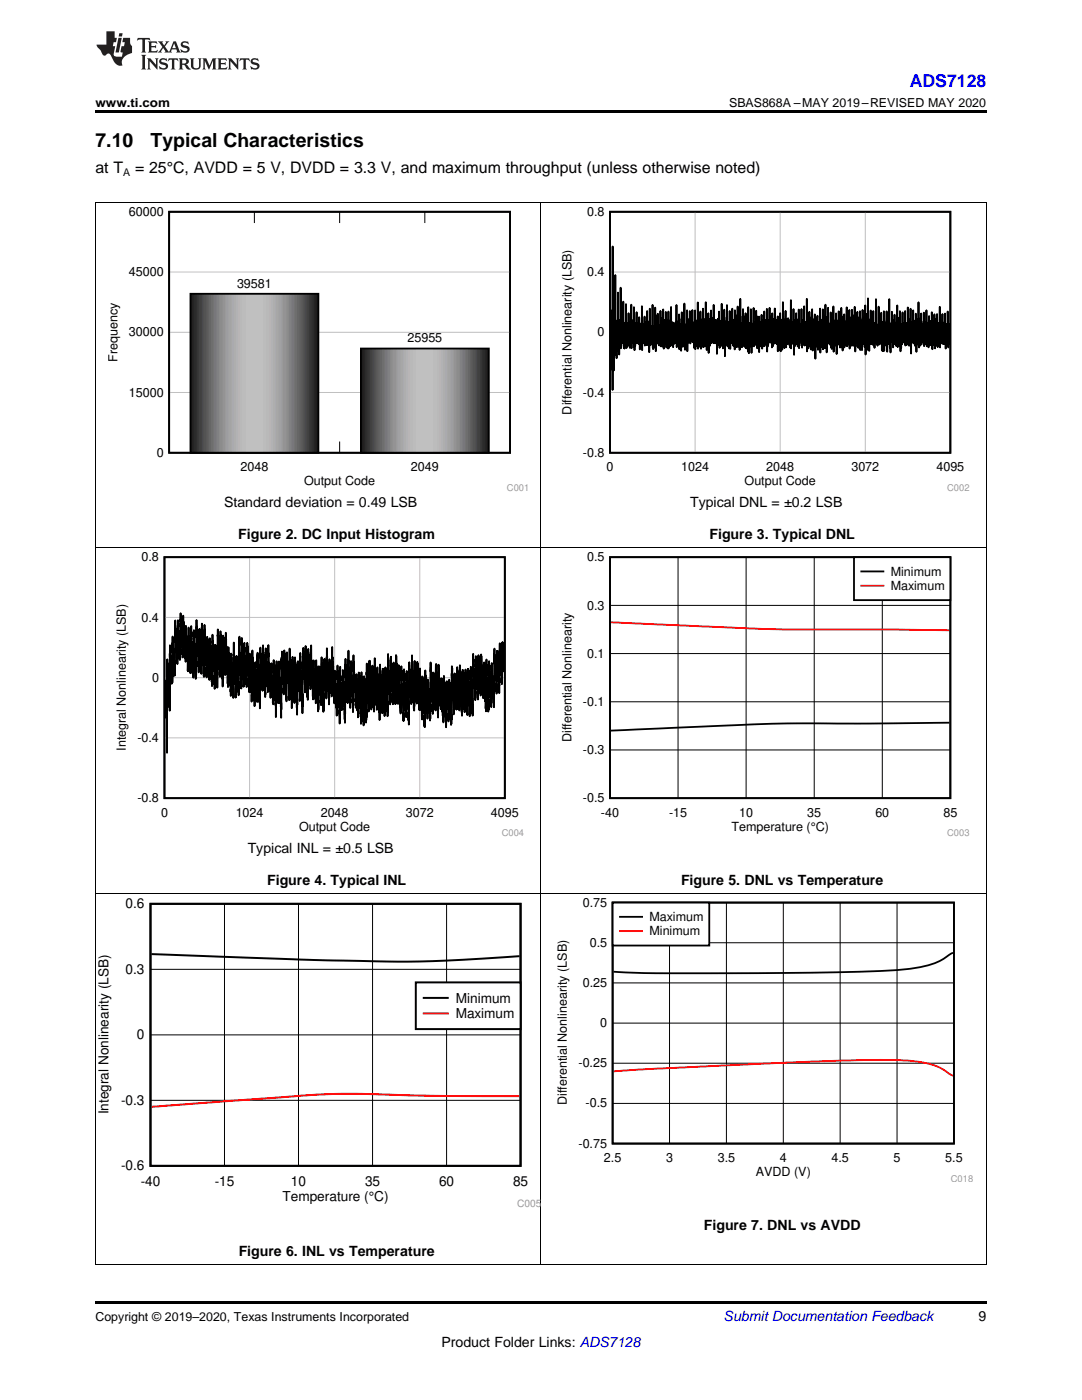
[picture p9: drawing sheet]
<svg xmlns="http://www.w3.org/2000/svg" width="216mm" height="279mm" viewBox="0 0 216 279" stroke-linecap="round" stroke-linejoin="round" font-family="sans-serif">
<path d="M19 259.7h177.8v.5h-177.8z" fill="#000"/>
<path d="M19.1 178.3v74M107.9 178.3v74M196.8 178.3v74M30 193.5h73.9M44.8 180.4v52.3M59.6 180.4v52.3M74.3 180.4v52.3M89.1 180.4v52.3M30 219.6h73.9M30 206.5h73.9M19 252.3h177.8" fill="none" stroke="#000" stroke-width=".2"/>
<path d="M30 180.4h73.9v52.3h-73.9zM30.2 190.4l32.3 1.2a334.4 334.4 0 0 0 41.2-.8" fill="none" stroke="#000" stroke-width=".39"/>
<path d="M103.7 218.8l-22.3-.2a168.3 168.3 0 0 0-27.7 .6l-23.5 1.7" fill="none" stroke="#f00" stroke-width=".39"/>
<path d="M83 196.1h20.9v9.3h-20.9z" fill-rule="evenodd" fill="#fff"/>
<path d="M83 196.1h20.9v9.3h-20.9zM84.6 199.2h4.7" fill="none" stroke="#000" stroke-width=".39"/>
<path d="M84.6 202.2h4.7" fill="none" stroke="#f00" stroke-width=".39"/>
<path d="M122.2 180.1h68.1v48.1h-68.1zM190.2 190.1l-1.4 .9a14 14 0 0 1-7.2 2.3 342 342 0 0 1-30.4 .9h-5.2a328.4 328.4 0 0 1-23.6-.3" fill="none" stroke="#000" stroke-width=".36"/>
<path d="M122.2 196.2h68.2M122.2 188.1h68.2M133.6 180.1v48.1M144.9 180.1v48.1M156.3 180.1v48.1M167.6 180.1v48.1M179 180.1v48.1M122.2 212.2h68.2M122.2 204.2h68.2M122.2 220.2h68.2" fill="none" stroke="#000" stroke-width=".2"/>
<path d="M122.4 213.8l14.6-.8a911.6 911.6 0 0 1 42-1.4 22.1 22.1 0 0 1 8.5 1.5l2.7 1.6" fill="none" stroke="#f00" stroke-width=".36"/>
<path d="M122.2 180.1h19.3v8.6h-19.3z" fill-rule="evenodd" fill="#fff"/>
<path d="M122.2 180.1h19.3v8.6h-19.3zM123.7 183h4.4" fill="none" stroke="#000" stroke-width=".36"/>
<path d="M123.7 185.8h4.4" fill="none" stroke="#f00" stroke-width=".36"/>
<path d="M19.1 109.3v69M107.9 109.3v69M196.8 109.3v69M19 178.2h177.8" fill="none" stroke="#000" stroke-width=".2"/>
<path d="M22.7 110.2h81.9v56.8h-81.9z" fill-rule="evenodd" fill="#fff"/>
<path d="M32.8 111.2h67.9v48.1h-67.9zM121.7 111.2h67.9v48.1h-67.9zM100.6 133.5l-.1 .5-.3-5.8-.1 8.3-.2-5.9-.1 1.7-.1-3.9-.1 9.9-.4-8.4-.1 8.5-.4-7.5v1.6v-3.1l-.1 11.7-.3-6.2-.1 1.3-.1-3.9-.1 8.8-.3-7v1.8l-.1-4-.2 10.1-.3-10.4-.1 10.4-.3-7.3v1.7l-.1-4.2-.2 7.2-.3-6.5v1.5l-.1-3.5v2.5v-2.8l-.1 8.2-.3-6.4v2.1l-.1-3.3v2.3v-2.8l-.1 8.9-.3-5.9v1.6l-.1-.7v.3l-.1-4-.1 8.8-.2-6.2-.1 1.5v-.4v-3l-.1 1.5v-2.6l-.1 12.3-.3-7.3v1.5v-3.9l-.3 9.9v-4.2l-.1 1.9v-3.3v2.9l-.2-6.8-.1 9.2-.3-6.7-.1 2v-.1v-4.3l-.2 8.5-.3-6.5v2.1v-1v.5l-.1-3.5v2.5v-2.2l-.1 8.9-.4-9.4v1.9v-2.6l-.1 9-.2-3.8v2.1l-.1-4.1v1.5l-.2-4.4-.1 8.4v-1.6v1.7l-.1-3.9-.1 2.7-.1-4.8v2.8l-.1-4-.2 8.2-.1-5.8v2.9l-.2-6.7-.1 11.5-.1-1.9v2.1v-3.9l-.1 2.4-.3-7.5-.1 8.3-.1-5v2.4l-.2-5.5-.1 2.2v-1.9l-.1 8.9-.4-10.2-.1 9.3-.3-6.4-.1 1.6v-3.9v1.9l-.1-2-.1 6.1-.2-6-.1 1.8v-3.8l-.1 2.9v-3.7l-.1 10.5-.1-5.6v3.1v-3.8l-.1 2.3-.1-3.5v.5v-3.6l-.2 9.2-.1-5.4-.1 3-.1-4.5v2.6l-.1-3.2v2l-.1-2.1-.1 8.3-.4-10.3v11.3l-.1-.8v1.1l-.1-3.4-.1 1.7v-3.1v.2l-.2-3.6-.1 7.8-.3-7.5v3.4v-4.2l-.1 2.7v-4l-.1 11.3-.4-9.7-.1 2.9v-3.3l-.1 8.6-.1-5.6-.1 3.7-.1-5.2v1.6v-3.3l-.1 3.1v-4.5l-.1 8.3-.3-7.8v2.3l-.1-3.8v1.9v-2.2l-.1 8.3-.3-6.5-.1 2.6v-3.9v2.9l-.1-3.6-.1 9.9v-3.6v3.2l-.3-7.1v1.5v-3.8l-.1 2.6v-3.8l-.1 9.7-.2-6.2-.1 3.1-.1-5.2-.1 12.4-.3-8.8v3.4l-.1-5.1v1.8l-.1-2-.1 9.2v-2.7v2l-.3-6.1v2v-3.8l-.1 2.3v-3.2l-.1 10.3-.4-10.9-.2 9.4-.3-9.7-.2 7.8-.1-4.4v1.9v-2v2.1l-.1-4.5v1.4l-.1-4.1-.1 2.8v-3l-.1 9.8-.1-4.1v2.9v-2.3l-.1 1.9-.2-6.7-.1 8.4v-2.3l-.1 2-.2-7.4-.1 2.5v-4.3l-.1 9.5-.2-4v1.9l-.1-4.6-.1 2.3v-.3v-4.2l-.1 2.7v-3.9l-.1 12.4-.2-8.6-.1 3v-3.9l-.1 2.3v-2.5l-.2 9.7-.2-7.8v2.8l-.1-4.4-.1 8.8-.4-8.9v2l-.1-2.8-.1 11.1-.2-7.8-.1 2v-3.2l-.1 1.9v-3.4l-.1 8.5-.3-7.7v2.2l-.1-3.7v2.9v-4.1l-.2 10.7-.2-7v2.1l-.1-.9v.1v-3.5l-.2 8.8-.1-5.3v3.3l-.1-5-.1 2.6v-5.3l-.1 3.8v-3.8l-.1 10.1-.3-7.3v2.3l-.1-4.6-.2 11.8v-4.8l-.1 3.1-.1-6.1v2.1v-2.8v1.7l-.2-2.5v9.9l-.4-8.9-.1 2.1v-3.8l-.1 10.3-.3-8.8v2.5l-.1-3.9v2.6v-2.7l-.2 9-.1-3.5v2.1l-.2-7.3-.1 6.8-.3-7.1-.1 .8v-.2v-2.7l-.1 1.8v-3.1l-.1 11.3-.2-7.3-.1 1.7-.1-4.6-.1 9.4-.3-8v1.7v-.6l-.1-4.5-.1 10.4-.2-3.2v1.7l-.1-3.9v1.3l-.1-.9v.4v-2.4v1.5v-.3v.2l-.1-3.2-.1 12.8-.3-10.3-.1 1.4v-1.7l-.1 7.8v.1l-.1-2.4v2.5l-.3-8.6-.1 11.3-.5-11.6-.1 10v-3.4l-.1 .1v-.8v2.6l-.3-7.5-.1 6.6v-2.4v2l-.3-8.9-.1 1.8v-3.8l-.1 9.9-.4-7.4-.1 9-.3-8.3-.1 1.9-.1-4.8-.1 10v-3v1.4l-.1-3.1-.1 3.1-.1-5.6v2.8l-.1-3.5v1.8v-1.6l-.2 10.4-.3-9.7v2.6v-3.8l-.1 9.5-.3-6.1-.1 2.5-.1-4.2-.1 9.1-.4-10.2-.1 8.6-.2-4.6-.1 1.2v-2.8v2.3l-.1-2.9v2.1v-3.9l-.1 7.8-.3-7.8-.1 1.8v-4.8l-.2 8.8-.1-4.4v2.2l-.2-4.8-.1 2v-.3v-2.8l-.1 10.2-.3-8v2l-.1-4.8-.1 9.3-.3-7.1-.1 2.4v-4.2v3l-.1-2.8v12.8l-.1-3.9v2.2l-.3-8.5-.1 1.4v-3.2l-.1 9.6-.1-5.8-.1 3.1-.1-5.3-.1 2.8v-2.6l-.1 10.5-.1-5.6-.1 2.3-.2-8.1-.1 9.1-.1-4.4-.1 2.4-.2-7.2-.2 10.2-.3-7.9v1.8l-.1-5.8-.1 10.3v-3.4l-.1 2.2v-3.5v1.2l-.1-2v2.1l-.2-6.1-.1 9.8-.5-10.2-.1 8.8-.3-6.2v1.6v-4l-.2 13.3-.3-8.1v1.8l-.1-4.8v2.2v-2.4l-.2 8.3-.2-6.3-.1 2.8v-4.8l-.2 11.1-.3-10.9-.1 2.2v-2.7l-.1 8.9-.1-4.6-.1 3v-4.2l-.1 1.9-.1-4.3-.1 6.9-.1-4.5-.1 2.5-.2-8.6-.1 9.4-.4-6.1v1.6l-.1-4.2-.1 9.7-.3-7.2v1.8v-3.5l-.1 2.7v-4.1l-.1 9.1-.1-4.2-.1 2.2v-4.3l-.1 3.3-.1-5.7-.1 12.2-.5-10.8v2.6v-2.9v9.1l-.1-2.1v2.8l-.1-4.1-.1 2.5-.1-4.8v1.7v-3.3l-.2 8.8-.4-9.7v1.9v-3.3l-.2 10.2-.2-6.9-.1 2.2v-3.8l-.1 2.3v-3.4l-.1 7.7-.3-9.1v3.2v-3.8l-.2 8.7-.3-6.2v1.8l-.1-4.4-.2 8.8v-4.2l-.1 2.6-.2-6.5v2.1l-.1-3.8-.1 10.1-.2-7.1-.1 .7v-.4v-3.5l-.2 11.7v-2.6v-.1l-.1 2v-2.9v1.4l-.1-2.8v2.7l-.2-5.6-.2 8.3v-3.7l-.1 1-.2-7.5v2.6v-3.4l-.1 11.1-.4-8.2-.1 2.3v-3v8.5l-.1-4v2l-.4-6.6v1.2v-2.3l-.1 7.9-.4-10.8-.2 8.4v-3.2l-.1 1.9-.3-6.6-.1 10.2v-3.2v1.7l-.4-9.5-.1 9.1-.3-5.6v1.8v-3.8l-.1 2.9v-4.8l-.1 11.6-.1-3.1v2.3l-.2-6.7-.1 2.8v-3.8l-.1 2.6v-2.6l-.1 8.8-.4-10.8-.1 10.2-.2-3.5v1.3l-.1-6v3.4v-.4l-.1-3.8v2.6v-3.1l-.1 8.3-.3-6.4-.1 1.5v-3.3v2.7l-.1-3.1-.1 8.1v-1.9v1.7l-.4-10.3-.1 10.4-.1-4.5v2.1l-.3-8.2-.1 10-.3-6.6v1.4l-.1-3.7-.1 8.6-.4-9.1-.1 2.2v-3.6l-.1 11.8-.4-9.8-.1 9.6-.4-10.4-.2 9.5-.2-5.8-.1 2-.1-5.4-.1 8.8-.3-7.3-.1 1.4v-3.2l-.1 7.2-.2-4.7v1.7l-.1-3.7v1.7l-.1-4.2-.1 8.3-.1-1.7v1.1v-3.6l-.1 2.1-.1-3.7-.1 1.6v-.3l-.1-4.3-.1 9.2-.1-4.1-.1 2.2v-.2l-.1-3.6v1.7l-.1-3.8-.1 8.7v-3l-.1 2.2-.2-5.5v2l-.1-2.8v1.6v-3.2l-.1 11-.2-3.5v3.6l-.1-4.5v.7v-1.7l-.1 2.9-.1-5.3v9.2v-1.7l-.1 1.8v-1.9v2.1l-.1-3.7-.1 3.3-.1-5.3v3.1l-.1-5.1v13l-.1-4.1v.9v-2.4l-.1 2.6-.1-4.3v6.5l-.1-7.9v5.2l-.1-6.7-.1 18.6v-11.5v2.2l-.1-2.6v3.6l-.1-4.8v6.1l-.1-7.4v1.9v-1.5M189.5 144.2l-13.4 .2a528 528 0 0 0-28.1 .3l-26.1 1.1" fill="none" stroke="#000" stroke-width=".36"/>
<path d="M49.8 111.2v48.1M66.8 111.2v48.1M83.8 111.2v48.1M32.8 135.3h67.9M32.8 123.2h67.9M32.8 147.3h67.9" fill="none" stroke="#c0c0c0" stroke-width=".2"/>
<path d="M135.3 111.2v48.1M148.9 111.2v48.1M162.5 111.2v48.1M176.1 111.2v48.1M121.7 130.4h67.9M121.7 120.8h67.9M121.7 149.7h67.9M121.7 140.1h67.9" fill="none" stroke="#000" stroke-width=".2"/>
<path d="M121.9 124.2l14.9 .7a468.2 468.2 0 0 0 36.7 .7l16 .2" fill="none" stroke="#f00" stroke-width=".36"/>
<path d="M170.4 111.2h19.2v8.6h-19.2z" fill-rule="evenodd" fill="#fff"/>
<path d="M170.4 111.2h19.2v8.6h-19.2zM171.9 114h4.4" fill="none" stroke="#000" stroke-width=".36"/>
<path d="M171.9 116.9h4.4" fill="none" stroke="#f00" stroke-width=".36"/>
<path d="M19.1 40.4v69M107.9 40.4v69M196.8 40.4v69M19 109.3h177.8" fill="none" stroke="#000" stroke-width=".2"/>
<path d="M21.5 41.2h83.8v56.9h-83.8z" fill-rule="evenodd" fill="#fff"/>
<path d="M33.8 42.3h68v48.1h-68z" fill="none" stroke="#000" stroke-width=".36"/>
<path d="M50.8 42.3v2.2M67.8 42.3v2.2M84.8 42.3v2.2M50.8 88.1v2.3M67.8 88.1v2.3M84.8 88.1v2.3" fill="none" stroke="#000" stroke-width=".2"/>
<path d="M33.8 54.3h68M33.8 78.3h68M33.8 66.3h68" fill="none" stroke="#c0c0c0" stroke-width=".2"/>
<path d="M38 58.6h25.5v31.8h-25.5z" fill-rule="evenodd" fill="#161616"/>
<path d="M38.2 58.6h25.2v31.8h-25.2z" fill-rule="evenodd" fill="#1a1a1a"/>
<path d="M38.3 58.6h24.9v31.8h-24.9z" fill-rule="evenodd" fill="#1d1d1d"/>
<path d="M38.5 58.6h24.5v31.8h-24.5z" fill-rule="evenodd" fill="#212121"/>
<path d="M38.7 58.6h24.2v31.8h-24.2z" fill-rule="evenodd" fill="#242424"/>
<path d="M38.8 58.6h23.9v31.8h-23.9z" fill-rule="evenodd" fill="#272727"/>
<path d="M39 58.6h23.5v31.8h-23.5z" fill-rule="evenodd" fill="#2b2b2b"/>
<path d="M39.1 58.6h23.3v31.8h-23.3z" fill-rule="evenodd" fill="#2e2e2e"/>
<path d="M39.3 58.6h22.9v31.8h-22.9z" fill-rule="evenodd" fill="#323232"/>
<path d="M39.5 58.6h22.6v31.8h-22.6z" fill-rule="evenodd" fill="#353535"/>
<path d="M39.6 58.6h22.3v31.8h-22.3z" fill-rule="evenodd" fill="#393939"/>
<path d="M39.8 58.6h21.9v31.8h-21.9z" fill-rule="evenodd" fill="#3c3c3c"/>
<path d="M40 58.6h21.6v31.8h-21.6z" fill-rule="evenodd" fill="#404040"/>
<path d="M40.1 58.6h21.3v31.8h-21.3z" fill-rule="evenodd" fill="#434343"/>
<path d="M40.3 58.6h20.9v31.8h-20.9z" fill-rule="evenodd" fill="#474747"/>
<path d="M40.5 58.6h20.5v31.8h-20.5z" fill-rule="evenodd" fill="#4a4a4a"/>
<path d="M40.7 58.6h20.2v31.8h-20.2z" fill-rule="evenodd" fill="#4d4d4d"/>
<path d="M40.8 58.6h19.9v31.8h-19.9z" fill-rule="evenodd" fill="#515151"/>
<path d="M41 58.6h19.5v31.8h-19.5z" fill-rule="evenodd" fill="#545454"/>
<path d="M41.2 58.6h19.2v31.8h-19.2z" fill-rule="evenodd" fill="#585858"/>
<path d="M41.4 58.6h18.8v31.8h-18.8z" fill-rule="evenodd" fill="#5b5b5b"/>
<path d="M41.5 58.6h18.5v31.8h-18.5z" fill-rule="evenodd" fill="#5f5f5f"/>
<path d="M41.7 58.6h18.1v31.8h-18.1z" fill-rule="evenodd" fill="#626262"/>
<path d="M41.9 58.6h17.7v31.8h-17.7z" fill-rule="evenodd" fill="#666"/>
<path d="M42.1 58.6h17.4v31.8h-17.4z" fill-rule="evenodd" fill="#696969"/>
<path d="M42.3 58.6h17v31.8h-17z" fill-rule="evenodd" fill="#6d6d6d"/>
<path d="M42.5 58.6h16.6v31.8h-16.6z" fill-rule="evenodd" fill="#707070"/>
<path d="M42.6 58.6h16.3v31.8h-16.3z" fill-rule="evenodd" fill="#737373"/>
<path d="M42.8 58.6h15.9v31.8h-15.9z" fill-rule="evenodd" fill="#777"/>
<path d="M43 58.6h15.5v31.8h-15.5z" fill-rule="evenodd" fill="#7a7a7a"/>
<path d="M43.2 58.6h15.1v31.8h-15.1z" fill-rule="evenodd" fill="#7e7e7e"/>
<path d="M43.4 58.6h14.7v31.8h-14.7z" fill-rule="evenodd" fill="#818181"/>
<path d="M43.6 58.6h14.3v31.8h-14.3z" fill-rule="evenodd" fill="#858585"/>
<path d="M43.9 58.6h13.8v31.8h-13.8z" fill-rule="evenodd" fill="#888"/>
<path d="M44.1 58.6h13.4v31.8h-13.4z" fill-rule="evenodd" fill="#8c8c8c"/>
<path d="M44.3 58.6h12.9v31.8h-12.9z" fill-rule="evenodd" fill="#8f8f8f"/>
<path d="M44.5 58.6h12.5v31.8h-12.5z" fill-rule="evenodd" fill="#939393"/>
<path d="M44.8 58.6h12v31.8h-12z" fill-rule="evenodd" fill="#969696"/>
<path d="M45 58.6h11.5v31.8h-11.5z" fill-rule="evenodd" fill="#999"/>
<path d="M45.3 58.6h11v31.8h-11z" fill-rule="evenodd" fill="#9d9d9d"/>
<path d="M45.5 58.6h10.5v31.8h-10.5z" fill-rule="evenodd" fill="#a0a0a0"/>
<path d="M45.8 58.6h9.9v31.8h-9.9z" fill-rule="evenodd" fill="#a4a4a4"/>
<path d="M46.1 58.6h9.3v31.8h-9.3z" fill-rule="evenodd" fill="#a7a7a7"/>
<path d="M46.4 58.6h8.7v31.8h-8.7z" fill-rule="evenodd" fill="#ababab"/>
<path d="M46.7 58.6h8.1v31.8h-8.1z" fill-rule="evenodd" fill="#aeaeae"/>
<path d="M47.1 58.6h7.3v31.8h-7.3z" fill-rule="evenodd" fill="#b2b2b2"/>
<path d="M47.5 58.6h6.5v31.8h-6.5z" fill-rule="evenodd" fill="#b5b5b5"/>
<path d="M47.9 58.6h5.7v31.8h-5.7z" fill-rule="evenodd" fill="#b9b9b9"/>
<path d="M48.5 58.6h4.6v31.8h-4.6z" fill-rule="evenodd" fill="#bcbcbc"/>
<path d="M49.1 58.6h3.3v31.8h-3.3z" fill-rule="evenodd" fill="#c0c0c0"/>
<path d="M38 58.6h25.5v31.8h-25.5z" fill="none" stroke="#000" stroke-width=".36"/>
<path d="M72 69.6h25.5v20.8h-25.5z" fill-rule="evenodd" fill="#161616"/>
<path d="M72.2 69.6h25.2v20.8h-25.2z" fill-rule="evenodd" fill="#1a1a1a"/>
<path d="M72.3 69.6h24.9v20.8h-24.9z" fill-rule="evenodd" fill="#1d1d1d"/>
<path d="M72.5 69.6h24.6v20.8h-24.6z" fill-rule="evenodd" fill="#212121"/>
<path d="M72.7 69.6h24.2v20.8h-24.2z" fill-rule="evenodd" fill="#242424"/>
<path d="M72.8 69.6h23.9v20.8h-23.9z" fill-rule="evenodd" fill="#272727"/>
<path d="M73 69.6h23.6v20.8h-23.6z" fill-rule="evenodd" fill="#2b2b2b"/>
<path d="M73.2 69.6h23.2v20.8h-23.2z" fill-rule="evenodd" fill="#2e2e2e"/>
<path d="M73.3 69.6h22.9v20.8h-22.9z" fill-rule="evenodd" fill="#323232"/>
<path d="M73.5 69.6h22.6v20.8h-22.6z" fill-rule="evenodd" fill="#353535"/>
<path d="M73.7 69.6h22.2v20.8h-22.2z" fill-rule="evenodd" fill="#393939"/>
<path d="M73.8 69.6h21.9v20.8h-21.9z" fill-rule="evenodd" fill="#3c3c3c"/>
<path d="M74 69.6h21.6v20.8h-21.6z" fill-rule="evenodd" fill="#404040"/>
<path d="M74.1 69.6h21.3v20.8h-21.3z" fill-rule="evenodd" fill="#434343"/>
<path d="M74.3 69.6h20.9v20.8h-20.9z" fill-rule="evenodd" fill="#474747"/>
<path d="M74.5 69.6h20.6v20.8h-20.6z" fill-rule="evenodd" fill="#4a4a4a"/>
<path d="M74.7 69.6h20.2v20.8h-20.2z" fill-rule="evenodd" fill="#4d4d4d"/>
<path d="M74.8 69.6h19.9v20.8h-19.9z" fill-rule="evenodd" fill="#515151"/>
<path d="M75 69.6h19.5v20.8h-19.5z" fill-rule="evenodd" fill="#545454"/>
<path d="M75.2 69.6h19.2v20.8h-19.2z" fill-rule="evenodd" fill="#585858"/>
<path d="M75.4 69.6h18.8v20.8h-18.8z" fill-rule="evenodd" fill="#5b5b5b"/>
<path d="M75.5 69.6h18.5v20.8h-18.5z" fill-rule="evenodd" fill="#5f5f5f"/>
<path d="M75.7 69.6h18.1v20.8h-18.1z" fill-rule="evenodd" fill="#626262"/>
<path d="M75.9 69.6h17.8v20.8h-17.8z" fill-rule="evenodd" fill="#666"/>
<path d="M76.1 69.6h17.4v20.8h-17.4z" fill-rule="evenodd" fill="#696969"/>
<path d="M76.3 69.6h17v20.8h-17z" fill-rule="evenodd" fill="#6d6d6d"/>
<path d="M76.5 69.6h16.6v20.8h-16.6z" fill-rule="evenodd" fill="#707070"/>
<path d="M76.6 69.6h16.3v20.8h-16.3z" fill-rule="evenodd" fill="#737373"/>
<path d="M76.8 69.6h15.9v20.8h-15.9z" fill-rule="evenodd" fill="#777"/>
<path d="M77 69.6h15.5v20.8h-15.5z" fill-rule="evenodd" fill="#7a7a7a"/>
<path d="M77.2 69.6h15.1v20.8h-15.1z" fill-rule="evenodd" fill="#7e7e7e"/>
<path d="M77.4 69.6h14.7v20.8h-14.7z" fill-rule="evenodd" fill="#818181"/>
<path d="M77.7 69.6h14.2v20.8h-14.2z" fill-rule="evenodd" fill="#858585"/>
<path d="M77.9 69.6h13.8v20.8h-13.8z" fill-rule="evenodd" fill="#888"/>
<path d="M78.1 69.6h13.4v20.8h-13.4z" fill-rule="evenodd" fill="#8c8c8c"/>
<path d="M78.3 69.6h12.9v20.8h-12.9z" fill-rule="evenodd" fill="#8f8f8f"/>
<path d="M78.5 69.6h12.5v20.8h-12.5z" fill-rule="evenodd" fill="#939393"/>
<path d="M78.8 69.6h12v20.8h-12z" fill-rule="evenodd" fill="#969696"/>
<path d="M79 69.6h11.5v20.8h-11.5z" fill-rule="evenodd" fill="#999"/>
<path d="M79.3 69.6h11v20.8h-11z" fill-rule="evenodd" fill="#9d9d9d"/>
<path d="M79.5 69.6h10.5v20.8h-10.5z" fill-rule="evenodd" fill="#a0a0a0"/>
<path d="M79.8 69.6h9.9v20.8h-9.9z" fill-rule="evenodd" fill="#a4a4a4"/>
<path d="M80.1 69.6h9.3v20.8h-9.3z" fill-rule="evenodd" fill="#a7a7a7"/>
<path d="M80.4 69.6h8.7v20.8h-8.7z" fill-rule="evenodd" fill="#ababab"/>
<path d="M80.8 69.6h8v20.8h-8z" fill-rule="evenodd" fill="#aeaeae"/>
<path d="M81.1 69.6h7.3v20.8h-7.3z" fill-rule="evenodd" fill="#b2b2b2"/>
<path d="M81.5 69.6h6.5v20.8h-6.5z" fill-rule="evenodd" fill="#b5b5b5"/>
<path d="M81.9 69.6h5.7v20.8h-5.7z" fill-rule="evenodd" fill="#b9b9b9"/>
<path d="M82.5 69.6h4.6v20.8h-4.6z" fill-rule="evenodd" fill="#bcbcbc"/>
<path d="M83.1 69.6h3.3v20.8h-3.3z" fill-rule="evenodd" fill="#c0c0c0"/>
<path d="M33.8 42.3h68v48.1h-68zM72 69.6h25.5v20.8h-25.5z" fill="none" stroke="#000" stroke-width=".36"/>
<path d="M111.6 41.2h81.9v56.9h-81.9z" fill-rule="evenodd" fill="#fff"/>
<path d="M121.7 42.3h67.9v48.1h-67.9zM189.5 65.8l-.1 2.6v-3.8v4l-.1-3.6-.1 4.3-.1-7.1-.1 6.7-.1-4.3v4.2l-.1-4-.1 4.8-.1-7-.1 4.9v-2.2v2.4l-.1-2.5v2.5v-2.7l-.1 3.6-.1-4v4.1l-.1-6-.1 4.8v-2.6l-.2 3.6-.1-3-.1 2.9v-3.4v4.3l-.1-8.1v6.8l-.1-3.6v4l-.1-3.9-.1 4.2v-3.1v1.9l-.1-1.8v3.6l-.1-6.6-.1 6v-3.4l-.1 3.7v-5.3l-.1 5.1v-4.6l-.1 5.3-.1-6.8-.1 5.6v-3.6l-.1 4-.1-4.6v4v-1.8v2.6l-.1-4v4.8l-.2-7.4v6.2l-.2-4.5v4.9v-3.9v3.8l-.1-4.2-.1 4.2-.1-5.7-.1 6.2-.1-4.9-.1 4.5-.1-4.1v3.3l-.1-3v4v-7.2l-.1 6.3v-3.3l-.1 3-.1-2.9v3.7l-.1-4.5-.1 4.9-.1-6.7-.1 5.9-.1-3.3v3.2l-.1-2.3v1.5v-2.7l-.1 4.1-.1-6.2-.1 5.3-.1-2.6v3.3v-3.9v4.3l-.1-4-.1 4.3-.1-9-.1 8.2v-3.9l-.1 3.9-.1-3.1v3.3l-.1-3.6v5.1l-.2-7.6-.1 6.5-.1-5.1v4.7l-.1-3.4-.1 2.8v-3v3.1l-.1-6.3-.1 6.5-.1-3.7-.1 3.5v-2.1v1.1v-2.9l-.1 6.3-.1-9-.1 6.4-.1-3.6v4.3v-4.9l-.1 5.2-.1-4.8-.1 4.3-.1-7.1v5.6v-2.1l-.1 3.1v-3.6l-.1 4.4v-4.1v3l-.1-2.2-.1 3.2v-3.4v3.7l-.1-6.9v6.1l-.1-3.8-.1 3.9v-3.2v3.3l-.1-3.1-.1 2.8v-2.9l-.1 2.8v-5.7l-.1 5.7v-3v3.7l-.1-4-.1 4.8-.1-4.8v1.3v-.5v4.6l-.1-8-.1 6.2v-3.6l-.2 4.3v-5.6v4.4v.1l-.1-2.7v3.9v-4.8l-.1 4.9-.1-8.2-.1 7.6v-4.2l-.1 4.6v-4v3.5l-.1-3.1-.1 2.6v-1.8v1v-2.8v4.3l-.1-5.9-.1 4.6v-2v2.6l-.1-4.1-.1 5.4-.1-4.4-.1 3.3v-4.4v3.9v-5.5l-.1 5.8v-2.7l-.1 2.7-.1-1.9v4.2l-.1-5.8v4.9l-.1-4.6v2.7l-.1-7.8v6.8v-1.8l-.1 3.1v-2.6l-.1 3.4v-4.8v4.7l-.1-3.4v3.1l-.1-3v5l-.1-8.1-.1 6.1-.1-3.2v3.5l-.2-3.8v4.4l-.1-4.8v5.7v-7.9l-.1 7.3-.1-5.1v5.8v-5.2l-.1 3.9v-3.3v1.8l-.1-1.4v4.1l-.2-7.6v5.4v-2.8l-.1 3.5v-5l-.1 4.9v-4.2l-.1 4.5v-3.7l-.1 3.6v-3.4v2.8l-.1-6.8-.1 7v-3.3v3.3l-.1-3.2v4v-3.8l-.1 3.1-.1-3.1v3.4v-3.4l-.1 3v-8.5v7.4l-.1-1.9v2.4v-2.8l-.1 3.2-.1-2.4v3.8l-.1-3.8v3.3l-.1-4.5v3v-1.6v1.4v-5.1l-.2 6.7-.1-4.8v4.3l-.1-5.4v5.5v-3.8l-.1 4-.1-6.6v6.7l-.1-4.7v4.5l-.1-4.3-.1 5.8v-4.3v-.3v2.6v-2.6l-.1 2.9v-3.9l-.1 4.7v-4.5v3.9v-9l-.1 8.6v-3.8l-.1 5.1v-6.7l-.1 7.2v-4.5l-.1 2.6v-.1v-3.9l-.1 6.8-.1-9.9-.1 8.4-.1-4.8v4.2l-.1-3.4v2.8v-4.2l-.1 4.7-.1-6.7-.1 8-.1-4.8v3.6l-.1-3.5v3.2v-4l-.1 3.9v-4.5v6.1l-.1-7.8-.1 7.4-.1-4.8-.1 3.7-.1-3.5v4.5v-5.7l-.1 5.5v-7l-.1 6v-3.3l-.1 3.4v-4.5l-.1 4.5v-4.4l-.1 4.4v-3.1v4.9l-.2-8.9-.1 7.8-.1-4.9v4.3l-.1-3v2.8v-5.3l-.1 6v-4.3v3.7l-.1-6.5-.1 7.2-.1-5.7v4.6v-2.7l-.1 3.1-.1-3.6v3.9v-4l-.1 5v-7.7v5.6l-.1-2.5v2.6l-.1-2.6-.1 3.3-.1-2.7v.5v2.9v-3.4l-.1 .1v3.4v-7.8l-.1 5.9v-1.7v1.8l-.1-2.8v3.5v-3.8l-.1 4.8v-3.1l-.1 1.6-.1-2v3.8v-6.6l-.2 6.1-.1-4.6-.1 5.8v-4.9v2.6l-.1-3.6-.1 5.2v-7.9l-.1 7.1-.1-4.8-.1 5.7v-3.6l-.1 2.6v-3.1v2.8l-.1-2.8v1.5v-4.7l-.2 6.7v-4l-.1 3.4-.1-3.3v3.4v-4.4l-.1 6.8-.1-8.2v5.4l-.1-2.8v3.7l-.1-3.8v4.1l-.1-4.6-.1 3.9v-4.4l-.1 6.2v-9l-.1 7.8v-4.6v4.1l-.1-3.3v1.5v-2.1v3.9l-.1-4.1v5.2l-.1-5.5v5.2l-.1-7-.2 6.5v-4.2l-.1 3.3v-3.1l-.1 2.7v-2.5v3.3l-.1-3.4v3.7l-.1-7.2v6.1v-3.2l-.2 5.4v-5.8v6.4l-.1-5.6v3.8l-.1-4.2v4.8l-.1-5.8v4.5v-7l-.1 8.7v-4.6l-.1 3.8v-4.3l-.1 4-.1-3.6v4.8l-.1-4.6v4.7v-8l-.1 6.9v-4.9v5.1v-3.9l-.1 4.1-.1-4.3-.1 4.6-.1-4.5v5.6l-.1-8.8v6v-2.6v2.7l-.1-3.1-.1 3.6v-3.4v4.7l-.1-5.2-.1 5.5-.1-6.8-.1 5.4-.1-4.8v5.4v-4.8l-.1 3.9-.1-3.8v7.3l-.1-8.9v4.2l-.1-2.1v3.2v-4.3l-.1 4.7-.1-3.7-.1 4.2v-3.6v1.2v-1v4.5l-.1-8.3-.2 7.3v-4.2l-.1 5v-5.5l-.1 4.8v-4l-.1 2.8-.1-2.7v1.9v-4.9v6.6l-.2-4.4v5.1l-.1-6.5v5.1l-.1-3-.1 5v-10.5l-.1 9.4-.1-3.8v3.2v-3.3l-.1 3.1v-1.9l-.1 1.7v-3.7l-.1 4.7v-7.9l-.2 7.2-.1-3.6v4.1v-3.3l-.1 2v-1.6l-.1 3.5-.1-7.7v5.9l-.1-1.8v2.3l-.1-3.5-.2 4.4v-4.1l-.1 4.6v-7.7l-.1 7-.1-3.3v3.6v-5.3l-.1 4.9v-3.5v1.9l-.1-2.1v3.3l-.1-3.4v3.1v-5.5l-.2 6.3-.1-4.4v4.7l-.1-4.6v6.3l-.2-9.1v5.6l-.1-2.2v3.2l-.1-3.5v2.8l-.1-.4v.1v-3v4.3v-3.6l-.1 3.7v-3.9v4.7l-.1-6.9v6.3v-9l-.1 9.5-.1-4.5-.1 4v-3.8l-.1 3.3-.1-4.9-.2 3.9v-3.3v4.4l-.1-3.6v3.8l-.1-4.6v5.2l-.1-3.6v3.5l-.1-7.2v7l-.1-3.8-.1 4.3v-5.4v4l-.1-4.3-.1 4.7v-3.9v3.6l-.1-7.9-.1 9.5-.1-6v4.1l-.1-2.5v1.9v-.2v-3l-.1 6-.1-7.6-.1 6.3v-6v5.9l-.1-3.7v4.9l-.1-5.8-.1 4.9-.1-3.8v4.9v-7l-.1 4.2-.1-2.4v3.8v-4.3v2.9l-.1 .3v-2.7l-.1 2.7v-3.5l-.1 4.4-.1-6.9-.1 6.3v-2.7v3.3v-3.6l-.2 3.2v-3.4v4.2l-.1-3.4v3.5v-3.9l-.1 4.1v-6.7l-.1 6.8-.1-4.5v3.3v-4.9l-.1 4.9v-1.8v1.9l-.1-4.1v4.3l-.1-4v3v-2.3v2v-5.7l-.1 6.5v-4.1l-.1 3.7v.4l-.1-2.5v3.5l-.1-4.3v3.2v-3l-.1 4.4v-4.1v5.1l-.1-8.6v7.1l-.1-3.4v2.5l-.1-2.7v3.3v-3.9l-.1 3.3v-3.9v4.5v-3.6l-.1 3.8v-3.5v.4v3.6l-.1-6.9-.1 6.9-.1-5.2-.1 4.9-.1-4.1v2v-1.4v4.3l-.1-6.8-.1 5.4v-2.4v-.1l-.1 1.9v-2.2v2.3l-.1-2.6-.1 4.1-.1-5.1v6.2v-7.1v4.6l-.1-4.6-.1 5-.1-3.6v4.8l-.1-5.2v5.3l-.1-6.4v5.8l-.1-6.9-.1 6.1v-2.6v3.3l-.1-4.6-.1 3.8v-3l-.1 2.2v-1.5v2.8v-3.9l-.1 4.5v-7.6l-.1 5.9v-2.8l-.1 3.8v-3.8v3.5l-.1-3-.1 3.3v-3.3v5.3l-.2-8.7-.1 7.4v-3.8l-.1 1.6v-2l-.1 3.4-.1-3.6v5.8l-.1-9.2v8.9l-.1-5v3.3v-3.1l-.1 1.2v-.7v3.7v-6.4l-.1 6.3v-4.7l-.1 3.9-.1-3.2v4v-7l-.1 6.2-.1-3.8v4.3v-6l-.1 3.9v.3v-3v4.1l-.2-3.4v3.8v-7.2l-.1 6.7-.1-3v3.3v-4.2l-.1 4.8v-4.2l-.1 3.8v-4.4l-.1 4.9-.1-9.8-.1 10.2-.1-5.5v5v-4.8v2.9v.3l-.1-2.1-.1 2.5v-3.6l-.1 3.6v-3.9v4.5v-7.5l-.1 8-.1-4.3v4.3v-4.8l-.2 4.8-.1-3.8v4l-.1-7.5v7.8v-4.8l-.2 3.3v-3.9l-.1 4.7v-3.2l-.1 2.7-.1-6.9v5.7l-.1-1.5v2.2l-.1-2.4v2.9l-.1-3.9-.1 5-.1-7.5-.1 7.4-.1-5.3v3.8l-.1-3.3-.1 4.4-.1-8.2-.1 6.8v-4.4v4.8l-.1-3v2.3l-.1-2.4v3.5v-3.8l-.1 4.3v-3.9v1.6v-1.3v5.7l-.2-9.3v5.9l-.1-3v4.4v-4.7l-.1 5.1-.1-4.9-.1 3.9-.1-3.8v3v-7.1l-.1 8.4-.1-3.8v2.7v-3l-.1 3.6-.1-3.3v4.2l-.1-7.2-.2 6.7-.1-5.3v4.3v-3.2l-.1 3.1v-2.8v1.8v-1.5v5.3l-.1-6.3v3.8l-.1-4.2-.1 3.9v-3.7l-.1 4.4v-4.7v4.6l-.1-3.1v2.5v-2l-.1 2.4-.1-7.3v7.6v-5.1v4.2l-.1-2.2v2.7l-.1-4.1v3.7v-2.5l-.1 2.8-.1-2.8v3v-3.1l-.1 3.4v-6.5l-.1 4.8v-1.5l-.1 2.6v-2.4v2.4v-3.5l-.1 4.7-.1-4.1v4.8l-.1-6.2v6.8l-.1-7.9-.1 6.7v-4.7l-.1 3.4v-3.7v3.8l-.1-3.9v5.8v-5.2l-.1 4.2v-3v2.3l-.1-7.9v7.9l-.2-3.2v4.2v-4.9l-.1 4.2v-4.8l-.2 5.3v-5.3v5.6v-7.7v6.8l-.1-4.9v5.3l-.1-4.9-.1 5-.1-3.6v4.3l-.1-7.4-.1 7.1v-4l-.1 3.1-.1-3-.1 3.1v-4.7l-.1 5.8-.1-9.2-.1 8.7-.1-4v3.5l-.1-3.4v2.5v-.3v-3.3l-.2 5.6v-7.8l-.1 7.6-.1-3.4v.4v-1.1l-.1 2.2v-2.8v3.4l-.1-3.8-.1 3.9v-6.4l-.1 5.9v-2.6l-.1 2.4-.1-2.4v2.7l-.1-3.3v3.9l-.2-6.4-.1 5.8v-4.2l-.1 4.6-.1-4.1v4.2v-4l-.1 3.5v-2.7v.2v4.7l-.1-8.2-.1 5.8v-3v3.9l-.1-3.5-.1 3.3v-2.9v2.8l-.1-2.2v3.7l-.1-9.2-.2 8.6-.1-5.5v4.9l-.1-3.1v3.7l-.2-6.9-.1 7.7v-4.3l-.1 2.4-.1-2.5v2.6v-2.6l-.1 3.3v-4.3v5.1l-.1-7v5.8l-.1-3.5v3.1l-.1-2.8-.1 2.8v-3.6l-.1 3.6v-4l-.1 5.2v-8.4l-.1 7.6v-4.2v4.1l-.1-3.8v3.6l-.1-3-.1 2.8-.1-2.3v3l-.1-4.3v2.3v-2.1l-.1 4.7-.1-3.8v3.2l-.1-4.4v4.1v-3.9l-.1 4.3-.1-7.5-.1 7.8-.1-4.7v4l-.1-3.6v2.7v-2.4l-.1 4.3-.1-7.2-.1 7.4v-5v4.5l-.1-5-.1 4.7v-4.1l-.1 4.7-.2-7.2v6.5v-3.6l-.2 2.8-.1-3.4v4.3v-5l-.1 5.8-.1-7.9v6.9l-.1-4.6v4.5l-.1-2.8v2.1v-4.4v4.5l-.1-2.7v3.7v-5l-.1 5.2-.1-7-.1 6.4v-3.3v3.7l-.1-3.9-.1 3.9-.1-3.7-.1 2.8v-5.4l-.1 5.5v-2.5l-.1 2.8-.1-3v3.3v-3.7l-.1 3.6v-5.6v7.1l-.2-8.7v7.1v-3.2l-.1 3.2-.1-3.1v3.5l-.1-3.9-.1 4.7v-4.7v4.4l-.1-8.5-.1 7.4v-3.3v3.1l-.1-2.4-.1 2.3-.1-2.4v3.3l-.1-7.3-.2 8.7v-5.7v4.1l-.1-3.6v3.4v-2.2v.1v-.3l-.1 2v-2.2v2.2l-.1-2.7v3.4l-.1-6.7v6.7l-.1-3.9-.1 3.1v-3.2v4.1l-.1-4-.1 3.9v-4.6v4.8l-.1-5.8v5.3l-.1-3.1-.1 3v-3.6l-.1 3.6v-2.8v2.2l-.1-2.7v.2l-.1 4.6v-8.8l-.1 8.4-.1-4.6-.1 3.5-.1-3.1v.9v-.2v3.7l-.2-6.4-.1 5.3v-3.6l-.1 2.7v-2.6v3.1l-.1-2.3-.1 2.6v-3.3v2.9l-.1-5.8v5.6l-.1-3.5v4.1l-.1-3.2-.1 3.8-.1-4v4.8l-.1-8.6-.1 6.8-.1-3.3v3.6v-4.5l-.1 4.6v-3.9v3.5l-.2-2.8v4.2v-8.7l-.1 7.2v-2.8l-.1 2.8-.1-2.8v1v-.4v3.6l-.1-4.4-.1 4-.1-6.5v4.2v-1.3v1.9l-.1-2.1v3.2l-.1-3.7v4.2v-4.4l-.1 3.5-.1-3v4.5l-.1-8.8v6v-1l-.1 1.7v-3.1l-.1 4.2v-3.3l-.1 4.4-.1-4.5v4.4l-.1-9.3-.1 6.9v-2.7v3.7v-4l-.1 4.3-.1-3.7v3.7l-.1-3.9v4.6l-.1-3.6v4l-.1-12.1v10l-.1-1.9v2.8v-3.2l-.1 3.4v-4.6v6.9l-.1-6.5-.1 5.7v-5.2v4.8l-.1-11.2v9.6l-.1-3.4v4.5l-.2-4.6v7v-5.8v-.3v2.1l-.1-2.9v6.2l-.1-6.7v5.7v-14.9v15.5l-.1-6.3-.1 6-.1-9.2v13l-.1-11.3v9.7l-.1-8.9v7.1v-6.7v3.5l-.1-18.1v28.6v-12v-.4v3.6l-.1-4.7v6.9l-.1-9.2v11.7l-.1-8.4v3.9v-2.8" fill="none" stroke="#000" stroke-width=".36"/>
<path d="M121.7 54.3h67.9M138.7 42.3v48.1M155.7 42.3v48.1M172.7 42.3v48.1M121.7 78.3h67.9M121.7 66.3h67.9" fill="none" stroke="#c0c0c0" stroke-width=".2"/>
<path d="M19 40.4h177.8" fill="none" stroke="#000" stroke-width=".2"/>
<path d="M19 22h177.8v.5h-177.8z" fill="#000"/>
<g fill="#231f20">
<path d="M27.5 7.6l-.1 .5 .4-.2h.6v.1v2.1l-.2 .4h1l-.3-.4v-2.1l.1-.1h.5l.5 .2-.2-.5zM29.5 8.3l.2 .3v1.5l-.2 .4h1.8l.2-.6a1.04 1.04 0 0 1-1.3 .2v-.7h.6l.3 .2v-.6l-.3 .2h-.6v-.6l.8-.1 .4 .3-.2-.5zM31.5 8.3l.9 1.1-.9 1.1h.8l-.2-.2 .5-.7 .4 .7-.2 .2h1.5l-.1-.2 .1-.4h.9l.1 .4-.2 .2h1l-.3-.3-.7-1.9h-.5l-.9 2-.8-1 .9-1h-.8l.1 .3-.3 .5-.4-.6 .2-.2zM34.7 8.6l.4 1h-.7zM36.3 8.4a.63 .63 0 0 0-.2 .7 .63 .63 0 0 0 .6 .4l.6 .2 .1 .2a.75 .75 0 0 1-.7 .4 .75 .75 0 0 1-.6-.5l.1 .7 .1-.1a1.11 1.11 0 0 0 1.5-.6 1.13 1.13 0 0 0-1.2-.8l-.1-.4a1.04 1.04 0 0 1 1.2 .2l-.2-.5-.1 .1-.5-.2zM28.2 10.9l.2 .4v2.2l-.2 .4h1l-.3-.4v-2.2l.3-.4zM29.3 11.6l.3 .4v1.5l-.3 .4h.8l-.2-.4v-1.3l1.5 1.7v-1.9l.2-.4h-.7l.2 .4v.9l-1.1-1.3zM32 11.8a.62 .62 0 0 0-.2 .7 .62 .62 0 0 0 .6 .4l.6 .1 .1 .3a.76 .76 0 0 1-.7 .3 .76 .76 0 0 1-.6-.4l.1 .7 .1-.1a1.11 1.11 0 0 0 1.5-.6 1.13 1.13 0 0 0-1.2-.8l-.1-.4a1.04 1.04 0 0 1 1.2 .2l-.2-.6-.1 .1-.5-.1zM33.7 11.6l-.2 .6a.61 .61 0 0 1 .8-.3v1.6l-.2 .4h.9l-.2-.4v-1.6a.63 .63 0 0 1 .8 .3l-.2-.6zM35.6 11.6l.3 .4v1.5l-.3 .4h1l-.2-.2v-.8l.5 .2a.76 .76 0 0 0 1.2 .7l-1-1a.58 .58 0 0 0 .6-.5 .58 .58 0 0 0-.5-.6zM36.4 11.9h.1a.45 .45 0 0 1 .5 .1 .45 .45 0 0 1 .1 .5l-.7 .2zM37.9 11.6l.2 .2a2.17 2.17 0 0 0 .3 1.9 .99 .99 0 0 0 1.6-.6v-1.1l.2-.4h-.7l.2 .2a1.92 1.92 0 0 1-.2 1.8 .6 .6 0 0 1-.9-.5v-1.1l.2-.4zM40.4 11.6l.2 .4v1.5l-.2 .4h.7l-.2-.4v-1.4l.8 1.8 .8-1.8v1.4l-.2 .4h.9l-.2-.4v-1.5l.2-.4h-.8l-.6 1.5-.6-1.5zM43.4 11.6l.2 .4v1.5l-.2 .4h1.8l.2-.6a1.04 1.04 0 0 1-1.3 .1v-.6h.5l.4 .2v-.6l-.4 .2h-.5v-.7h.8l.3 .3-.1-.6zM45.5 11.6l.2 .4v1.5l-.2 .4h.7l-.2-.4v-1.3l1.5 1.7v-1.9l.2-.4h-.7l.2 .4v.9l-1.1-1.3zM47.9 11.6l-.1 .6a.61 .61 0 0 1 .8-.3v1.6l-.3 .4h1l-.3-.4 .1-1.6a.63 .63 0 0 1 .7 .3l-.1-.6zM50.2 11.8a.62 .62 0 0 0-.2 .7 .62 .62 0 0 0 .6 .4l.6 .1 .2 .3a.76 .76 0 0 1-.8 .3 .76 .76 0 0 1-.6-.4l.1 .7 .2-.1a1.11 1.11 0 0 0 1.5-.6 1.13 1.13 0 0 0-1.3-.8l-.1-.4a1.04 1.04 0 0 1 1.2 .2l-.1-.6-.2 .1-.5-.1z"/>
<path d="M21.2 6.3v2.6h-1.9l.1 .4 .7 .9a.91 .91 0 0 0 1 .8 .56 .56 0 0 1 .5-.3 .56 .56 0 0 1 .5 .3l.4 .8a1.53 1.53 0 0 0 1.9 1.2 1.54 1.54 0 0 1 1-2.1l.9-.3v-1.4a1.52 1.52 0 0 1-.3-1.6h-1.4l-.2 .8h.5l-.2 .8h-.4l-.2 1v.2l.4 .1-.2 .8a1.93 1.93 0 0 1-1.6-.3l.3-1.8h-.5l.2-.8h.4l.2-.8h-.4v-1.3zM23.6 7.6l-.6 2.9h.7l.6-2.9zM23.8 6.6l-.1 .7h.6l.2-.7z"/>
</g>
<g font-size="3.9">
<text x="19" y="29.3">7.10</text>
<text x="30.1" y="29.3">Typical Characteristics</text>
</g>
<text font-size="3.5" fill="#00f" x="181.5" y="17.3">ADS7128</text>
<g font-size="3.2">
<text x="19" y="34.4">at T</text>
<text x="27" y="34.4">= 25°C, AVDD = 5 V, DVDD = 3.3 V, and maximum throughput (unless otherwise noted)</text>
</g>
<g font-size="2.8">
<text x="44.7" y="101.2">Standard deviation = 0.49 LSB</text>
<text x="137.7" y="101.2">Typical DNL = ±0.2 LSB</text>
<text x="47.6" y="107.6">Figure 2. DC Input Histogram</text>
<text x="141.6" y="107.6">Figure 3. Typical DNL</text>
<text x="49.4" y="170.2">Typical INL = ±0.5 LSB</text>
<text x="53.3" y="176.5">Figure 4. Typical INL</text>
<text x="135.9" y="176.5">Figure 5. DNL vs Temperature</text>
<text x="140.4" y="245.5">Figure 7. DNL vs AVDD</text>
<text x="47.6" y="250.6">Figure 6. INL vs Temperature</text>
<text x="195.3" y="263.6">9</text>
<text x="88.1" y="268.9">Product Folder Links: ADS7128</text>
</g>
<text font-size="2.8" fill="#0000c8" x="144.4" y="263.6">Submit Documentation Feedback</text>
<g font-size="2.7">
<text x="25.1" y="181.3">0.6</text>
<text x="25.1" y="194.3">0.3</text>
<text x="90.9" y="200.1">Minimum</text>
<text x="90.9" y="203.2">Maximum</text>
<text x="27.3" y="207.4">0</text>
<text x="24.1" y="220.5">-0.3</text>
<text x="21.7" y="222.4" transform="rotate(-90 21.7 222.4)">Integral Nonlinearity (LSB)</text>
<text x="24.1" y="233.6">-0.6</text>
<text x="28.1" y="236.7">-40</text>
<text x="42.8" y="236.7">-15</text>
<text x="56.4" y="239.8">Temperature (°C)</text>
<text x="58.1" y="236.7">10</text>
<text x="72.8" y="236.7">35</text>
<text x="87.6" y="236.7">60</text>
<text x="102.4" y="236.7">85</text>
</g>
<g font-size="2.5">
<text x="19" y="21.4">www.ti.com</text>
<text x="145.5" y="21.4">SBAS868A –MAY 2019–REVISED MAY 2020</text>
<text x="25.7" y="43.1">60000</text>
<text x="117.1" y="43.1">0.8</text>
<text x="25.7" y="55.1">45000</text>
<text x="47.3" y="57.4">39581</text>
<text x="117.1" y="55.1">0.4</text>
<text x="25.7" y="67.1">30000</text>
<text x="81.3" y="68.3">25955</text>
<text x="119.2" y="67.1">0</text>
<text x="23.4" y="72.2" transform="rotate(-90 23.4 72.2)">Frequency</text>
<text x="25.7" y="79.2">15000</text>
<text x="114" y="82.7" transform="rotate(-90 114 82.7)">Differential Nonlinearity (LSB)</text>
<text x="116.3" y="79.2">-0.4</text>
<text x="31.3" y="91.2">0</text>
<text x="48" y="94">2048</text>
<text x="82" y="94">2049</text>
<text x="116.3" y="91.2">-0.8</text>
<text x="121" y="94">0</text>
<text x="135.9" y="94">1024</text>
<text x="152.9" y="94">2048</text>
<text x="169.9" y="94">3072</text>
<text x="186.9" y="94">4095</text>
<text x="60.7" y="96.9">Output Code</text>
<text x="148.6" y="96.9">Output Code</text>
<text x="28.2" y="112">0.8</text>
<text x="117.1" y="112">0.5</text>
<text x="177.7" y="114.9">Minimum</text>
<text x="177.7" y="117.8">Maximum</text>
<text x="28.2" y="124">0.4</text>
<text x="117.1" y="121.6">0.3</text>
<text x="117.1" y="131.3">0.1</text>
<text x="30.3" y="136.1">0</text>
<text x="116.3" y="140.9">-0.1</text>
<text x="25.1" y="149.8" transform="rotate(-90 25.1 149.8)">Integral Nonlinearity (LSB)</text>
<text x="27.4" y="148.1">-0.4</text>
<text x="114" y="148.1" transform="rotate(-90 114 148.1)">Differential Nonlinearity</text>
<text x="116.3" y="150.5">-0.3</text>
<text x="27.4" y="160.1">-0.8</text>
<text x="116.3" y="160.1">-0.5</text>
<text x="32.1" y="163">0</text>
<text x="47" y="163">1024</text>
<text x="59.7" y="165.8">Output Code</text>
<text x="64" y="163">2048</text>
<text x="81" y="163">3072</text>
<text x="98" y="163">4095</text>
<text x="119.9" y="163">-40</text>
<text x="133.5" y="163">-15</text>
<text x="145.9" y="165.8">Temperature (°C)</text>
<text x="147.5" y="163">10</text>
<text x="161.1" y="163">35</text>
<text x="174.7" y="163">60</text>
<text x="188.3" y="163">85</text>
<text x="116.3" y="180.9">0.75</text>
<text x="129.6" y="183.9">Maximum</text>
<text x="117.7" y="189">0.5</text>
<text x="129.6" y="186.7">Minimum</text>
<text x="116.3" y="197">0.25</text>
<text x="119.8" y="205">0</text>
<text x="115.4" y="213">-0.25</text>
<text x="113.1" y="220.6" transform="rotate(-90 113.1 220.6)">Differential Nonlinearity (LSB)</text>
<text x="116.8" y="221">-0.5</text>
<text x="115.4" y="229">-0.75</text>
<text x="120.5" y="231.9">2.5</text>
<text x="132.9" y="231.9">3</text>
<text x="143.2" y="231.9">3.5</text>
<text x="155.6" y="231.9">4</text>
<text x="165.9" y="231.9">4.5</text>
<text x="178.3" y="231.9">5</text>
<text x="188.6" y="231.9">5.5</text>
<text x="150.8" y="234.7">AVDD (V)</text>
<text x="19" y="263.6">Copyright © 2019–2020, Texas Instruments Incorporated</text>
</g>
<text font-size="2.1" x="24.6" y="35.1">A</text>
<text font-size="2" fill="#999" x="103.2" y="240.9">C005</text>
<g font-size="1.9" fill="#999">
<text x="101.2" y="98">C001</text>
<text x="189" y="98">C002</text>
<text x="100.1" y="166.9">C004</text>
<text x="189" y="166.9">C003</text>
<text x="189.7" y="235.8">C018</text>
</g>
</svg>
